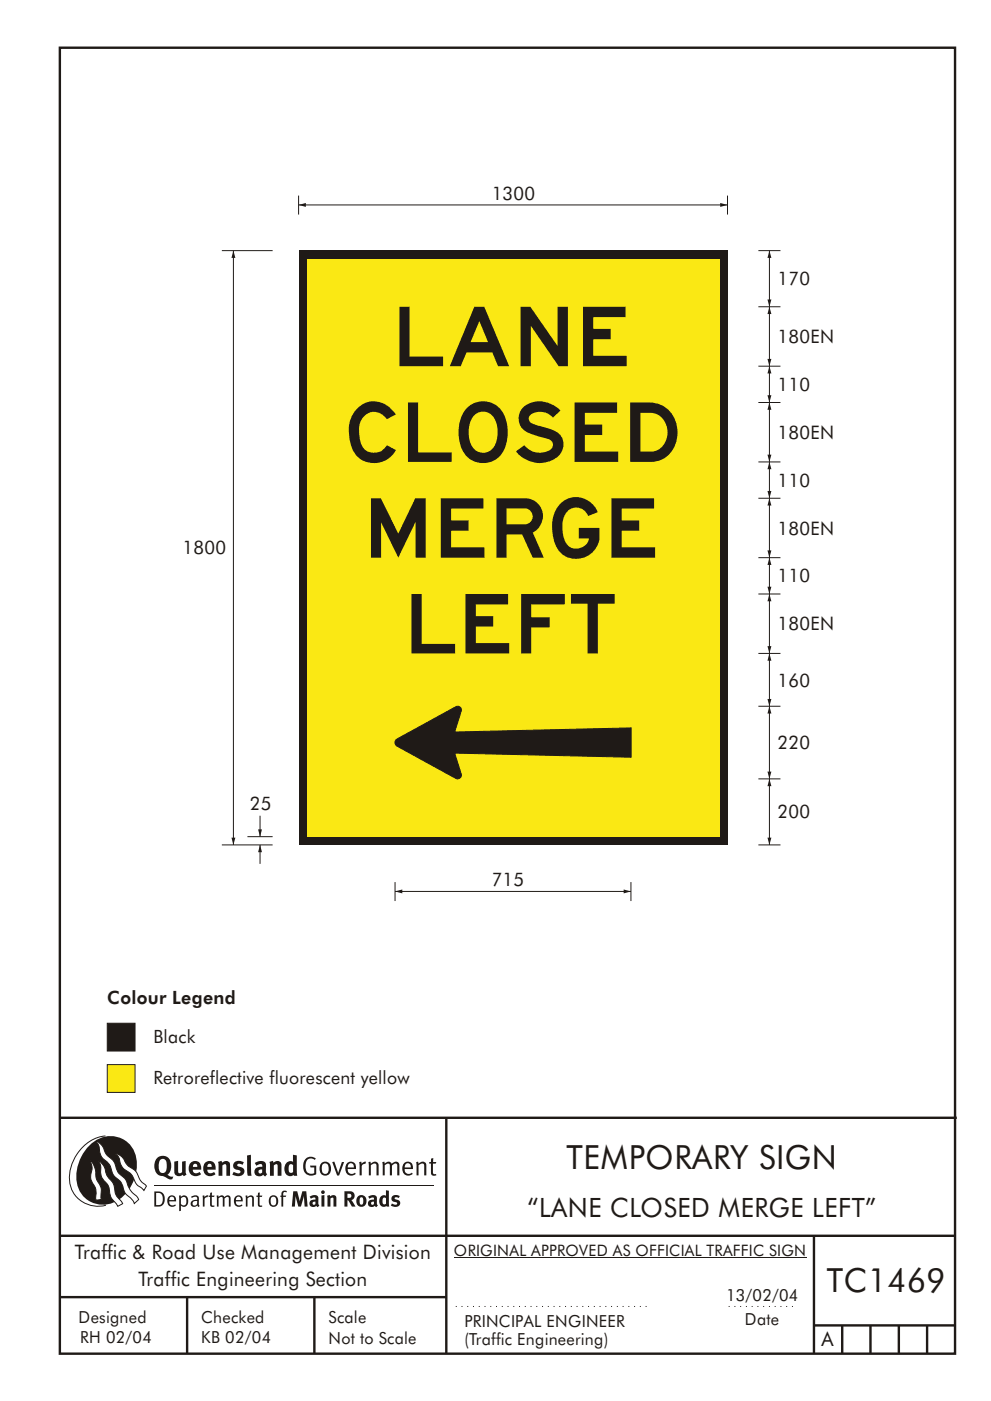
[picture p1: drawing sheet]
<svg xmlns="http://www.w3.org/2000/svg" width="210mm" height="297mm" viewBox="0 0 210 297" stroke-linecap="round" stroke-linejoin="round" font-family="sans-serif">
<g fill="none" stroke="#1f1a17" stroke-width=".51">
<path d="M12.7 10.1h189.9v276.9h-189.9zM12.7 237h190.3M94.7 236.9v50.1M12.7 262h190M12.7 275h82M39.7 275v12M66.7 275v12M172.7 262v25M172.7 281h30M178.7 281v6M184.7 281v6M190.7 281v6"/>
<path d="M196.7 281v6"/>
</g>
<path d="M96.7 277h41.5M154.6 277h14" fill="none" stroke="#1f1a17" stroke-width=".21" stroke-dasharray=".2 1" stroke-linecap="butt"/>
<path d="M96.3 266.7h74.7" fill="none" stroke="#1f1a17" stroke-width=".21"/>
<g fill="#1f1a17">
<path d="M64.9 245.6a1.61 1.61 0 0 1 2.1 0l-.2 .3a1.17 1.17 0 0 0-1.4-.2 1.17 1.17 0 0 0-.6 1.3 1.42 1.42 0 0 0 1.2 1.9l.7-.2v-1.2h-.8l-.1-.4h1.3v1.9a1.82 1.82 0 0 1-2.2-.1 1.82 1.82 0 0 1-.6-2.1l.2-.7z" fill-rule="evenodd"/>
<path d="M68.2 246.5a1.77 1.77 0 0 0 .4 2.7 1.39 1.39 0 0 0 1.4-.5 1.39 1.39 0 0 0 .2-1.5 1.19 1.19 0 0 0-2-.7zM68.5 246.8a.83 .83 0 0 1 1 .1 .83 .83 0 0 1 .2 1 .75 .75 0 0 1-.6 1 .75 .75 0 0 1-.8-.8v-.9z" fill-rule="evenodd"/>
<path d="M70.5 246.4l.4-.1 .8 2.4 .8-2.3h.5l-1.1 2.8h-.4z" fill-rule="evenodd"/>
<path d="M73.6 246.7a1.74 1.74 0 0 0 .5 2.5h.9l.5-.3-.2-.3a.89 .89 0 0 1-1.1 .2 .89 .89 0 0 1-.4-.9h1.7a1.15 1.15 0 0 0-.4-1.4 1.15 1.15 0 0 0-1.5 .2zM74 246.9a.67 .67 0 0 1 .8-.2 .67 .67 0 0 1 .3 .8h-1.3z" fill-rule="evenodd"/>
<path d="M76.2 246.4l.4-.1 .1 .4 .5-.4h.5l-.2 .5a.61 .61 0 0 0-.8 .6v1.8h-.4z" fill-rule="evenodd"/>
<path d="M78.1 246.4l.5-.1 .1 .4a.89 .89 0 0 1 .9-.4 .89 .89 0 0 1 .7 .7v2.2h-.4v-2.2l-.1-.2-.3-.1-.8 .4v2.1h-.4z" fill-rule="evenodd"/>
<path d="M81.1 246.4l.4-.1 .1 .4a.83 .83 0 0 1 .8-.4 .83 .83 0 0 1 .7 .5 .86 .86 0 0 1 .9-.5 .86 .86 0 0 1 .7 .7v2.2h-.4l-.1-2.3a.5 .5 0 0 0-.8 0l-.2 .2v2.1h-.5v-2.2l-.4-.3-.7 .4v2.1h-.4z" fill-rule="evenodd"/>
<path d="M85.7 246.7a1.74 1.74 0 0 0 .5 2.5h.9l.5-.3-.2-.3a.89 .89 0 0 1-1.1 .2 .89 .89 0 0 1-.4-.9h1.7a1.15 1.15 0 0 0-.5-1.4 1.15 1.15 0 0 0-1.4 .2zM86 246.9a.67 .67 0 0 1 .9-.2 .67 .67 0 0 1 .3 .8h-1.3z" fill-rule="evenodd"/>
<path d="M88.3 246.4l.4-.1 .1 .4a.89 .89 0 0 1 .9-.4 .89 .89 0 0 1 .8 .7v2.2h-.5v-2.2l-.1-.2-.3-.1-.8 .4v2.1h-.4z" fill-rule="evenodd"/>
<path d="M91.5 245.6l.4-.1v.9h.7l-.2 .3h-.5v2.1l.1 .1h.5l.1 .3a.71 .71 0 0 1-1.2-.6v-1.9h-.3v-.3h.3z" fill-rule="evenodd"/>
<path d="M37 246.3l.8-.2v2a.46 .46 0 0 0 .2 .6 .46 .46 0 0 0 .6-.2v-2.2l.8-.2v2.4l.2 .5-.6 .4-.2-.3a1.03 1.03 0 0 1-1.2 .2 1.03 1.03 0 0 1-.6-1z" fill-rule="evenodd"/>
<path d="M40.4 246.6a1.64 1.64 0 0 0 0 2.3 1.64 1.64 0 0 0 2.3 .1l-.4-.5a.78 .78 0 0 1-.9 .3 .78 .78 0 0 1-.5-.8h1.8a1.37 1.37 0 0 0-.6-1.6 1.37 1.37 0 0 0-1.7 .2zM41.1 246.9a.48 .48 0 0 1 .6-.1 .48 .48 0 0 1 .2 .6h-1z" fill-rule="evenodd"/>
<path d="M43.5 246.6a1.65 1.65 0 0 0-.2 2 1.65 1.65 0 0 0 1.9 .7l.5-.3-.3-.5a.78 .78 0 0 1-.9 .3 .78 .78 0 0 1-.5-.8h1.8a1.37 1.37 0 0 0-.6-1.6 1.37 1.37 0 0 0-1.7 .2zM44.1 246.9a.48 .48 0 0 1 .6-.1 .48 .48 0 0 1 .2 .6h-.9z" fill-rule="evenodd"/>
<path d="M46.3 246.3l.7-.2 .1 .4a.95 .95 0 0 1 1-.3 .95 .95 0 0 1 .7 .8v2.3h-.8v-2.3l-.3-.2-.5 .3v2.2h-.8z" fill-rule="evenodd"/>
<path d="M49.7 246.5a1.73 1.73 0 0 1 2-.1l-.2 .6-.6-.2a.42 .42 0 0 0-.6 .2l.2 .3a1.23 1.23 0 0 1 1.4 1 1.47 1.47 0 0 1-2.3 .9l-.3-.2 .3-.6 .7 .4a.47 .47 0 0 0 .7-.4 .87 .87 0 0 0-1-.5l-.4-.2-.1-.4z" fill-rule="evenodd"/>
<path d="M54.1 246.6l.3 .6 .3-.2a.62 .62 0 0 1 .9 0l.1 .4a1.21 1.21 0 0 0-1.4 .3 1.21 1.21 0 0 0-.1 1.3 1.19 1.19 0 0 0 1.6 .1l.5 .3 .4-.4-.3-.4v-1.4a.96 .96 0 0 0-1.3-1zM55 248l.6-.1v.7a.43 .43 0 0 1-.6 .1 .43 .43 0 0 1 0-.7z" fill-rule="evenodd"/>
<path d="M57.2 246.3l.7-.2 .1 .4a.95 .95 0 0 1 1-.3 .95 .95 0 0 1 .7 .8v2.3h-.8v-2.3l-.2-.2-.6 .3v2.2h-.8z" fill-rule="evenodd"/>
<path d="M62.2 244.8v1.5a1.29 1.29 0 0 0-1.4 .2 1.29 1.29 0 0 0-.5 1.3 1.24 1.24 0 0 0 .6 1.4 1.24 1.24 0 0 0 1.4-.1l.1 .2h.7l-.1-4.3zM61.5 246.9l.4-.1 .3 .2v1.5l-.3 .1a.48 .48 0 0 1-.6-.4 1.52 1.52 0 0 1 .2-1.3z" fill-rule="evenodd"/>
<path d="M52.4 245l.8-.2 .2 4.5h-.8l-.1-.2z" fill-rule="evenodd"/>
</g>
<path d="M22.4 240.8a9 9 0 0 0-7.4 10.9 6.2 6.2 0 0 0 7.5 3.8M32.7 251.4h59.4" fill="none" stroke="#1f1a17" stroke-width=".21"/>
<path d="M19.1 242.7a5.7 5.7 0 0 1 6.5-1.4 5.7 5.7 0 0 1 3.4 5.7 8.6 8.6 0 0 1-6.2 8.3 5.7 5.7 0 0 1-6.5-7 9.9 9.9 0 0 1 2.8-5.6z" fill-rule="evenodd" fill="#1f1a17"/>
<path d="M24.5 244.5a3.1 3.1 0 0 1 2.3 2.2l.7 .7a3.2 3.2 0 0 1 2 2.4l.4 .6 1.2 1.1-.6 .9-.2-.3a3.5 3.5 0 0 1-1.9-2.1 3.8 3.8 0 0 0-2.1-2.1 3.5 3.5 0 0 1-1-2.3zM20.4 241.9a3.4 3.4 0 0 1 1.9 2.5l.7 .8a3.3 3.3 0 0 1 1.7 2.6 4.4 4.4 0 0 0 1.7 2l.3 .3a6.1 6.1 0 0 0 2.5 3.7l.2 .5-.9 .9a6.1 6.1 0 0 0-1.9-2.2l-.4-.8a3.6 3.6 0 0 0-1.9-2.8l-.6-1a3.6 3.6 0 0 0-1.9-2.8 3.7 3.7 0 0 1-.8-2.4zM21 246.1a3.4 3.4 0 0 1 1.5 2.8l.6 .9a3.8 3.8 0 0 1 1.4 3.1l.3 .7 1.2 1.6-1 .6-.5-.8a3.2 3.2 0 0 1-1.3-2.8 4.3 4.3 0 0 0-1.4-2.2 4.7 4.7 0 0 1-.5-2.9zM19.2 246.1a5.1 5.1 0 0 1 1.2 3.7l.3 .7a3.1 3.1 0 0 1 .7 3l.1 .8-1.1 .2-.1-.8a3.5 3.5 0 0 0-.9-3.2 3.6 3.6 0 0 1 .1-2.6z" fill-rule="evenodd" fill="#fff" stroke="#1f1a17" stroke-width=".21"/>
<g fill="#1f1a17">
<path d="M33.4 245.5a2.51 2.51 0 0 0 .4 3.7l.8 .1a2.78 2.78 0 0 0 2 .7l.2-.5h-.6l-.7-.4a2.56 2.56 0 0 0 0-3.8 1.83 1.83 0 0 0-2.1 .2zM34 245.9a.87 .87 0 0 1 1 0 .87 .87 0 0 1 .4 .9v.4a1.17 1.17 0 0 1-.9 1.5l-.3-.1a2.38 2.38 0 0 1-.2-2.7z" fill-rule="evenodd"/>
<path d="M33.1 252.9v2.6a1.12 1.12 0 0 0 1.2-.3 1.12 1.12 0 0 0 .2-1.2l-.1-.5-.3-.4zM32.7 252.6h1.1a1.67 1.67 0 0 1 1.2 1.7 1.67 1.67 0 0 1-1.3 1.5h-1zM36.1 253.9l-.2 .5h1.1a.55 .55 0 0 0-.3-.6 .55 .55 0 0 0-.6 .1zM35.8 253.8a.95 .95 0 0 1 1.2-.2 .95 .95 0 0 1 .4 1.1h-1.5a.72 .72 0 0 0 .4 .8 .72 .72 0 0 0 .9-.2l.1 .3a1.15 1.15 0 0 1-1.5 0 1.15 1.15 0 0 1-.2-1.5zM38.4 254.1v1.2a.7 .7 0 0 0 .9 .1 .7 .7 0 0 0 .2-.9 .61 .61 0 0 0-.4-.7 .61 .61 0 0 0-.7 .3zM38 253.5l.3-.1 .1 .4a.95 .95 0 0 1 1.2-.2 .95 .95 0 0 1 .3 1.2 .92 .92 0 0 1-.5 1 .92 .92 0 0 1-1-.2v1.1l-.4 .1zM40.9 254.8a.5 .5 0 0 0 .2 .8 .5 .5 0 0 0 .7-.4v-.6zM40.5 253.7a1 1 0 0 1 1.7 .3v1.4l.2 .2-.2 .3-.3-.3a.78 .78 0 0 1-1.4-.1 .78 .78 0 0 1 .8-1.1h.5a.58 .58 0 0 0-.3-.7 .58 .58 0 0 0-.7 .3zM43 253.5l.3-.1 .1 .4 .3-.3 .5-.1-.2 .4a.52 .52 0 0 0-.6 .6v1.4h-.4zM44.6 252.9l.4-.1-.1 .7h.6l-.1 .3h-.5v1.5a.35 .35 0 0 0 .6 .3v.2a.57 .57 0 0 1-.6 .1 .57 .57 0 0 1-.3-.5v-1.6h-.3v-.3h.3zM45.9 253.5l.4-.1 .1 .4 .2-.2a.64 .64 0 0 1 1 .2 .7 .7 0 0 1 .8-.4 .7 .7 0 0 1 .5 .7v1.7h-.3v-1.7l-.3-.3-.7 .3v1.7h-.3v-1.6a.38 .38 0 0 0-.3-.5 .38 .38 0 0 0-.5 .2l-.1 .2v1.7h-.4zM50.2 253.9l-.2 .5h1.1a.55 .55 0 0 0-.2-.6 .55 .55 0 0 0-.7 .1zM49.9 253.8a.95 .95 0 0 1 1.2-.2 .95 .95 0 0 1 .4 1.1h-1.5a.72 .72 0 0 0 .4 .8 .72 .72 0 0 0 .9-.2l.1 .3a1.15 1.15 0 0 1-1.5 0 1.15 1.15 0 0 1-.2-1.5zM52.1 253.5l.3-.1 .1 .4a.72 .72 0 0 1 .8-.4 .72 .72 0 0 1 .6 .7v1.7h-.4v-1.6a.45 .45 0 0 0-.3-.5 .45 .45 0 0 0-.5 .3l-.2 .1v1.7h-.3zM54.7 252.9l.4-.1v.7h.6l-.1 .3h-.5v1.5a.35 .35 0 0 0 .5 .3v.2a.57 .57 0 0 1-.6 .1 .57 .57 0 0 1-.3-.5v-1.6h-.3v-.3h.3zM57.6 253.9l-.2 .7a.65 .65 0 0 0 .3 .8 .65 .65 0 0 0 .8-.2l.1-.1a.93 .93 0 0 0-.7-1.4zM57.3 253.7a1.12 1.12 0 0 1 1.4 .1 1.12 1.12 0 0 1 .3 1.4 1.01 1.01 0 0 1-1.3 .6 1.01 1.01 0 0 1-.7-1.2zM59.9 252.6l.5-.2 .5 .2-.1 .2-.4-.1-.3 .2v.6h.6l-.1 .3h-.5v2h-.4v-2h-.2v-.3h.2zM62.2 252.6l-.3 3.2h.7l.1-2.3 .6 2.3h.6l.6-2.3 .1 2.3h.7l-.3-3.2h-.9l-.5 2.1-.5-2.1zM65.7 253.7l.3 .5a.51 .51 0 0 1 .5-.4 .51 .51 0 0 1 .4 .4v.1a.88 .88 0 0 0-1.1 .4 .88 .88 0 0 0 .2 1.1 .9 .9 0 0 0 1.1-.2l.3 .3 .4-.3-.2-.3v-1.1a.87 .87 0 0 0-.5-.8 .87 .87 0 0 0-1 .1zM66.4 254.8h.5v.5l-.1 .1h-.3l-.2-.1zM68.2 253.5v2.3h.6v-2.4zM68.1 252.8a.4 .4 0 0 0 .8 0 .4 .4 0 0 0-.8 0zM69.4 253.5l.1 2.3h.6v-1.7a.33 .33 0 0 1 .4-.2 .33 .33 0 0 1 .3 .4v1.5h.6v-1.7a.75 .75 0 0 0-.6-.7 .75 .75 0 0 0-.8 .3v-.3zM73.1 252.6v3.2h.6v-1.3l.3 .2 .7 1.1h.7l-.9-1.4a.94 .94 0 0 0 .7-1 .94 .94 0 0 0-.9-.8zM73.7 253.1a.51 .51 0 0 1 .8 .1 .51 .51 0 0 1-.2 .7l-.6 .1zM75.9 253.7a1.19 1.19 0 0 0-.1 1.7 1.19 1.19 0 0 0 1.8 0 1.19 1.19 0 0 0-.1-1.6 1.19 1.19 0 0 0-1.6-.1zM76.5 253.9l.2-.1a.99 .99 0 0 1 0 1.6 1.06 1.06 0 0 1-.2-1.5zM78.1 253.7l.3 .5a.51 .51 0 0 1 .5-.4 .51 .51 0 0 1 .5 .4v.1a.88 .88 0 0 0-1.2 .4 .88 .88 0 0 0 .2 1.1 .9 .9 0 0 0 1.1-.2l.3 .3 .4-.3-.2-.3v-1.1a.87 .87 0 0 0-.5-.8 .87 .87 0 0 0-1 .1zM78.9 254.8h.4v.5l-.1 .1h-.3l-.1-.1zM81.9 252.4v1.1a1.2 1.2 0 0 0-1.4 .6 1.2 1.2 0 0 0 .2 1.4l.5 .4 .8-.2v.1h.6l-.1-3.3zM81.4 253.9l.5 .2-.1 1.2a.46 .46 0 0 1-.5-.1 .46 .46 0 0 1-.1-.5zM83.3 253.6a.79 .79 0 0 0-.1 .9 .79 .79 0 0 0 .9 .4 .33 .33 0 0 1 0 .5 .33 .33 0 0 1-.5 0l-.4-.2-.3 .4a1.15 1.15 0 0 0 1.2 .3 1.15 1.15 0 0 0 .8-1 1.49 1.49 0 0 0-1.2-.8 .4 .4 0 0 1 .3-.3 .4 .4 0 0 1 .4 .1l.2 .1 .2-.4a1.47 1.47 0 0 0-1.5 0z" fill-rule="evenodd"/>
</g>
<path d="M22.8 225.7h5.8v5.9h-5.8z" fill-rule="evenodd" fill="#fae814" stroke="#1f1a17" stroke-width=".21"/>
<path d="M22.8 216.9h5.8v5.9h-5.8z" fill-rule="evenodd" fill="#1f1a17" stroke="#1f1a17" stroke-width=".21"/>
<path d="M63.4 53.1h91v126h-91z" fill="#1f1a17"/>
<path d="M63.4 43.5h91" fill="none" stroke="#1f1a17" stroke-width=".21"/>
<g fill="#1f1a17">
<path d="M152.8 43l1.6 .5-1.6 .4 1.6-.4-1.6 .4z" fill-rule="evenodd"/>
<path d="M63.4 43.5l1.5-.5v.9z" fill-rule="evenodd"/>
</g>
<path d="M63.4 41.5v4M154.4 41.5v4" fill="none" stroke="#1f1a17" stroke-width=".21"/>
<path d="M65.1 54.9h87.5v122.5h-87.5z" fill="#fae814"/>
<path d="M163.2 53.1v11.9" fill="none" stroke="#1f1a17" stroke-width=".21"/>
<g fill="#1f1a17">
<path d="M162.8 63.5h.9l-.5 1.5z" fill-rule="evenodd"/>
<path d="M163.2 53.1l.5 1.6h-.9z" fill-rule="evenodd"/>
</g>
<path d="M160.9 53.1h4.7M163.2 165.1v14" fill="none" stroke="#1f1a17" stroke-width=".21"/>
<g fill="#1f1a17">
<path d="M162.8 177.6h.9l-.5 1.5z" fill-rule="evenodd"/>
<path d="M163.2 165.1l.5 1.6h-.9z" fill-rule="evenodd"/>
</g>
<path d="M163.2 149.7v15.4M160.9 179.1h4.7M160.9 165.1h4.7" fill="none" stroke="#1f1a17" stroke-width=".21"/>
<g fill="#1f1a17">
<path d="M162.8 163.6h.9l-.5 1.5z" fill-rule="evenodd"/>
<path d="M163.2 149.7l.5 1.6h-.9z" fill-rule="evenodd"/>
</g>
<path d="M160.9 138.5h4.7M163.2 125.9v12.6" fill="none" stroke="#1f1a17" stroke-width=".21"/>
<g fill="#1f1a17">
<path d="M162.8 137h.9l-.5 1.5z" fill-rule="evenodd"/>
<path d="M163.2 125.9l.5 1.6h-.9z" fill-rule="evenodd"/>
</g>
<path d="M163.2 118.2v7.7" fill="none" stroke="#1f1a17" stroke-width=".21"/>
<g fill="#1f1a17">
<path d="M162.8 124.4h.9l-.5 1.5z" fill-rule="evenodd"/>
<path d="M163.2 118.2l.5 1.6h-.9z" fill-rule="evenodd"/>
</g>
<path d="M160.9 118.2h4.7M160.9 125.9h4.7M163.2 138.5v11.2M160.9 149.7h4.7" fill="none" stroke="#1f1a17" stroke-width=".21"/>
<path d="M84 156.9l12.6-7a.81 .81 0 0 1 .9 0 .81 .81 0 0 1 .4 .9l-1.4 4.4 37.4-.9v6.2l-37.4-.8 1.4 4.4a.81 .81 0 0 1-.4 .9 .81 .81 0 0 1-.9 0l-12.4-6.8a.88 .88 0 0 1-.2-1.3z" fill-rule="evenodd" fill="#1f1a17" stroke="#1f1a17" stroke-width=".21"/>
<g fill="#1f1a17">
<path d="M162.8 148.2h.9l-.5 1.5z" fill-rule="evenodd"/>
<path d="M163.2 138.5l.5 1.6h-.9z" fill-rule="evenodd"/>
</g>
<path d="M163.2 105.6v12.6" fill="none" stroke="#1f1a17" stroke-width=".21"/>
<g fill="#1f1a17">
<path d="M162.8 116.7h.9l-.5 1.5z" fill-rule="evenodd"/>
<path d="M163.2 105.6l.5 1.6h-.9z" fill-rule="evenodd"/>
</g>
<path d="M163.2 97.9v7.7" fill="none" stroke="#1f1a17" stroke-width=".21"/>
<g fill="#1f1a17">
<path d="M162.8 104.1h.9l-.5 1.5z" fill-rule="evenodd"/>
<path d="M163.2 97.9l.5 1.6h-.9z" fill-rule="evenodd"/>
</g>
<path d="M160.9 97.9h4.7M163.2 85.3v12.6M160.9 105.6h4.7" fill="none" stroke="#1f1a17" stroke-width=".21"/>
<g fill="#1f1a17">
<path d="M162.8 96.4h.9l-.5 1.5z" fill-rule="evenodd"/>
<path d="M163.2 85.3l.5 1.6h-.9z" fill-rule="evenodd"/>
</g>
<path d="M163.2 77.6v7.7" fill="none" stroke="#1f1a17" stroke-width=".21"/>
<g fill="#1f1a17">
<path d="M162.8 83.8h.9l-.5 1.5z" fill-rule="evenodd"/>
<path d="M163.2 77.6l.5 1.6h-.9z" fill-rule="evenodd"/>
</g>
<path d="M160.9 77.6h4.7M163.2 65v12.6M160.9 85.3h4.7" fill="none" stroke="#1f1a17" stroke-width=".21"/>
<g fill="#1f1a17">
<path d="M162.8 76.1h.9l-.5 1.5z" fill-rule="evenodd"/>
<path d="M163.2 65l.5 1.6h-.9z" fill-rule="evenodd"/>
</g>
<path d="M47.1 53.1h10.7M49.5 53.1v126M160.9 65h4.7M47.1 179.1h10.7M52.5 177.4h5.3" fill="none" stroke="#1f1a17" stroke-width=".21"/>
<g fill="#1f1a17">
<path d="M49.1 177.6h.8l-.4 1.5z" fill-rule="evenodd"/>
<path d="M49.5 53.1l.4 1.6h-.8z" fill-rule="evenodd"/>
</g>
<path d="M55.2 172.9v4.5" fill="none" stroke="#1f1a17" stroke-width=".21"/>
<path d="M54.8 175.8h.8l-.4 1.6 .4-1.6-.4 1.6z" fill-rule="evenodd" fill="#1f1a17"/>
<path d="M55.2 179.1v4.1" fill="none" stroke="#1f1a17" stroke-width=".21"/>
<path d="M55.2 179.1l.4 1.6h-.8z" fill-rule="evenodd" fill="#1f1a17"/>
<path d="M83.8 189h50.1" fill="none" stroke="#1f1a17" stroke-width=".21"/>
<g fill="#1f1a17">
<path d="M132.3 188.6l1.6 .4-1.6 .4 1.6-.4-1.6 .4z" fill-rule="evenodd"/>
<path d="M83.8 189l1.6-.4v.8z" fill-rule="evenodd"/>
</g>
<path d="M83.8 187v4M133.9 187v4" fill="none" stroke="#1f1a17" stroke-width=".21"/>
<g font-size="12.6" fill="#1f1a17">
<text x="84.7" y="77.6">LANE</text>
<text x="74" y="97.9">CLOSED</text>
<text x="78.7" y="118.2">MERGE</text>
<text x="87.3" y="138.5">LEFT</text>
</g>
<g font-size="7.1" fill="#1f1a17">
<text x="120.2" y="247.8">TEMPORARY SIGN</text>
<text x="175.4" y="274">TC1469</text>
</g>
<text font-size="5.6" fill="#1f1a17" x="111.9" y="258">“LANE CLOSED MERGE LEFT”</text>
<g font-size="4.2" fill="#1f1a17">
<text x="15.9" y="267">Traffic &amp; Road Use Management Division</text>
<text x="29.4" y="272.6">Traffic Engineering Section</text>
<text x="174.3" y="285.4">A</text>
</g>
<g font-size="4" fill="#1f1a17">
<text x="104.3" y="42.4">1300</text>
<text x="164.9" y="60.5">170</text>
<text x="164.9" y="72.8">180EN</text>
<text x="164.9" y="82.9">110</text>
<text x="164.9" y="93.1">180EN</text>
<text x="164.9" y="103.2">110</text>
<text x="164.9" y="113.4">180EN</text>
<text x="38.7" y="117.5">1800</text>
<text x="164.9" y="123.5">110</text>
<text x="164.9" y="133.7">180EN</text>
<text x="164.9" y="145.6">160</text>
<text x="164.9" y="158.8">220</text>
<text x="53" y="171.8">25</text>
<text x="164.9" y="173.5">200</text>
<text x="104.3" y="187.9">715</text>
</g>
<g font-size="3.9" fill="#1f1a17">
<text x="22.8" y="212.8">Colour Legend</text>
<text x="32.5" y="221.1">Black</text>
<text x="32.5" y="229.9">Retroreflective fluorescent yellow</text>
</g>
<g font-size="3.5" fill="#1f1a17">
<text x="154" y="275.9">13/02/04</text>
<text x="16.7" y="280.5">Designed</text>
<text x="42.7" y="280.5">Checked</text>
<text x="69.7" y="280.5">Scale</text>
<text x="98.5" y="281.4">PRINCIPAL ENGINEER</text>
<text x="158.1" y="281">Date</text>
<text x="17" y="284.8">RH 02/04</text>
<text x="42.7" y="284.8">KB 02/04</text>
<text x="69.7" y="285">Not to Scale</text>
<text x="98.5" y="285.1">(Traffic Engineering)</text>
</g>
<text font-size="3.4" fill="#1f1a17" x="96.3" y="266.3">ORIGINAL APPROVED AS OFFICIAL TRAFFIC SIGN</text>
</svg>
